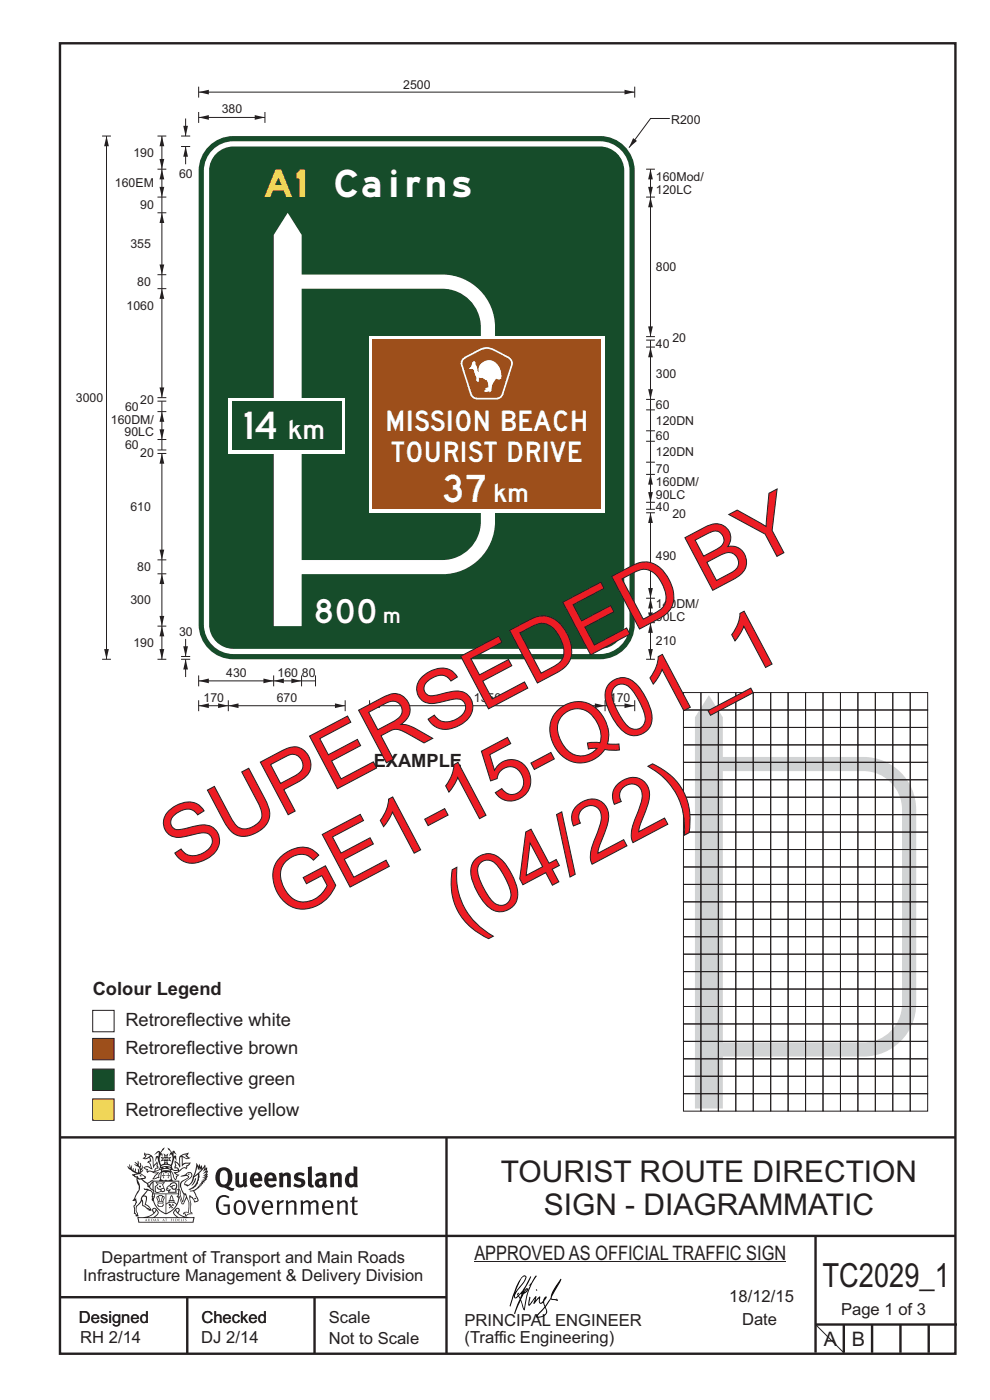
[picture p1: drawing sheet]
<svg xmlns="http://www.w3.org/2000/svg" width="210mm" height="297mm" viewBox="0 0 210 297" stroke-linecap="round" stroke-linejoin="round" font-family="sans-serif">
<path d="M12.7 241.3h190M94.7 241.4v45.8M12.7 275.2h82M12.7 262.2h190.1M39.7 275.2v12M66.7 275.2v12M173 262.1v24.9M173 281h30M179 281v6M185 281v6M191 281v6M197 281v6" fill="none" stroke="#231f20" stroke-width=".51"/>
<g fill="#231f20">
<path d="M47 248.4a2.55 2.55 0 0 0 0 2.7l.3 .2a.81 .81 0 0 0 1-1v-.5a1.04 1.04 0 0 0-1.1-1.5zM46.3 248.1a1.82 1.82 0 0 1 2.1-.2 1.82 1.82 0 0 1 .9 1.8 2.29 2.29 0 0 1-.8 2l.7 .3h.5l-.2 .6a2.87 2.87 0 0 1-2-.7 2.12 2.12 0 0 1-1.7-3.1z" fill-rule="evenodd"/>
<path d="M49.9 248.9l.8-.2v2a.46 .46 0 0 0 .3 .6 .46 .46 0 0 0 .6-.3v-2.1l.7-.2v2.4l.2 .5-.5 .3-.3-.3a1.02 1.02 0 0 1-1.2 .3 1.02 1.02 0 0 1-.6-1.1z" fill-rule="evenodd"/>
<path d="M54 249.5l-.1 .5h.9a.49 .49 0 0 0-.2-.6 .49 .49 0 0 0-.6 .1zM53.4 249.1a1.34 1.34 0 0 1 1.6-.2 1.34 1.34 0 0 1 .6 1.5v.2h-1.7a.77 .77 0 0 0 .5 .8 .77 .77 0 0 0 .9-.4l.3 .5a1.59 1.59 0 0 1-2 .2 1.59 1.59 0 0 1-.5-2.1z" fill-rule="evenodd"/>
<path d="M57 249.5l-.1 .5h1a.49 .49 0 0 0-.2-.6 .49 .49 0 0 0-.7 .1zM56.4 249.1a1.34 1.34 0 0 1 1.6-.2 1.34 1.34 0 0 1 .7 1.5v.2h-1.8a.77 .77 0 0 0 .5 .8 .77 .77 0 0 0 .9-.4l.4 .5a1.59 1.59 0 0 1-2.1 .2 1.59 1.59 0 0 1-.5-2.1z" fill-rule="evenodd"/>
<path d="M59.2 248.9l.7-.2 .1 .4a.95 .95 0 0 1 1-.3 .95 .95 0 0 1 .7 .8v2.3h-.8v-2.3a.46 .46 0 0 0-.8 .1v2.2h-.8z" fill-rule="evenodd"/>
<path d="M62.6 249.1a1.75 1.75 0 0 1 2-.1l-.2 .5-.6-.2a.43 .43 0 0 0-.6 .3l.4 .3a1.04 1.04 0 0 1 1.2 1.1 1.04 1.04 0 0 1-1.4 1l-1.2-.4 .3-.6 1 .4 .4-.4a.88 .88 0 0 0-1-.5l-.4-.2-.1-.4z" fill-rule="evenodd"/>
<path d="M65.3 247.6l.8-.2 .1 3.8 .3 .2 .1 .4a.88 .88 0 0 1-1 0 .88 .88 0 0 1-.3-1z" fill-rule="evenodd"/>
<path d="M67.8 250.6a.43 .43 0 0 0-.1 .7 .43 .43 0 0 0 .7-.1v-.7zM66.8 249.1a1.7 1.7 0 0 1 2.4 .1v1.9l.3 .4-.4 .5-.5-.4a1.03 1.03 0 0 1-1.7-.1 1.03 1.03 0 0 1 .8-1.5h.7v-.4a.8 .8 0 0 0-1.2 .1z" fill-rule="evenodd"/>
<path d="M70 248.9l.7-.2 .1 .4a.95 .95 0 0 1 1-.3 .95 .95 0 0 1 .7 .8v2.3h-.8v-2.3a.46 .46 0 0 0-.8 .1v2.2h-.8z" fill-rule="evenodd"/>
<path d="M74.3 249.5a1.48 1.48 0 0 0 0 1.7h.5l.2-.1v-1.5l-.3-.2zM75 247.4l.8 .1 .1 4.4h-.7l-.1-.2a1.26 1.26 0 0 1-1.4 0 1.26 1.26 0 0 1-.5-1.3 1.29 1.29 0 0 1 .4-1.4 1.29 1.29 0 0 1 1.4-.1z" fill-rule="evenodd"/>
<path d="M46.4 253.9a1.72 1.72 0 0 1 2.3 0l-.3 .3a1.24 1.24 0 0 0-1.4-.2 1.24 1.24 0 0 0-.6 1.4 1.49 1.49 0 0 0 1.2 1.9l.7-.1v-1.3h-.8l-.1-.4h1.3v1.9a1.93 1.93 0 0 1-2.2 0 1.93 1.93 0 0 1-.7-2.2l.2-.8z" fill-rule="evenodd"/>
<path d="M50.4 255.1a1.65 1.65 0 0 0 .2 2.2 .99 .99 0 0 0 1-1.4 .78 .78 0 0 0-.4-.8 .78 .78 0 0 0-.8 0zM50 254.9a1.33 1.33 0 0 1 1.6-.1 1.33 1.33 0 0 1 .5 1.4 1.31 1.31 0 0 1-1.3 1.6 1.31 1.31 0 0 1-1.2-1.6v-.6z" fill-rule="evenodd"/>
<path d="M52.5 254.7l.4-.1 .9 2.6 .8-2.5h.5l-1.1 3h-.5z" fill-rule="evenodd"/>
<path d="M56.3 255.2l-.2 .7h1.3a.7 .7 0 0 0-.3-.8 .7 .7 0 0 0-.8 .1zM55.9 255a1.22 1.22 0 0 1 1.5-.2 1.22 1.22 0 0 1 .5 1.5h-1.8a.93 .93 0 0 0 .5 1 .93 .93 0 0 0 1.1-.2l.2 .3a1.43 1.43 0 0 1-1.8 .1 1.43 1.43 0 0 1-.6-1.7z" fill-rule="evenodd"/>
<path d="M58.7 254.7l.4-.1 .1 .5 .4-.4 .6-.1-.2 .5a.66 .66 0 0 0-.8 .7v1.9h-.4z" fill-rule="evenodd"/>
<path d="M60.6 254.7l.4-.1 .1 .5a.94 .94 0 0 1 1-.5 .94 .94 0 0 1 .8 .8v2.3h-.5l-.1-2.5a.81 .81 0 0 0-1.2 .3v2.2h-.4z" fill-rule="evenodd"/>
<path d="M63.7 254.7l.5-.1 .1 .5 .4-.3a.78 .78 0 0 1 1.1 .3 .9 .9 0 0 1 1-.5 .9 .9 0 0 1 .8 .8v2.3h-.5l-.1-2.5a.67 .67 0 0 0-1.1 .3v2.2h-.5v-2.4l-.4-.3-.7 .4v2.3h-.5z" fill-rule="evenodd"/>
<path d="M69 255.2l-.1 .7h1.3a.7 .7 0 0 0-.3-.8 .7 .7 0 0 0-.9 .1zM68.7 255a1.22 1.22 0 0 1 1.5-.2 1.22 1.22 0 0 1 .5 1.5h-1.8a.93 .93 0 0 0 .4 1 .93 .93 0 0 0 1.2-.2l.1 .3a1.44 1.44 0 0 1-1.7 .1 1.44 1.44 0 0 1-.6-1.7z" fill-rule="evenodd"/>
<path d="M71.4 254.7l.5-.1 .1 .5a.94 .94 0 0 1 1-.5 .94 .94 0 0 1 .8 .8v2.3h-.5l-.1-2.5a.81 .81 0 0 0-1.2 .3v2.2h-.4z" fill-rule="evenodd"/>
<path d="M74.7 253.9l.5-.1v.9h.7l-.1 .3h-.6v2.2l.1 .2h.5l.1 .3a.75 .75 0 0 1-1.2-.6v-2.1h-.4v-.3h.4z" fill-rule="evenodd"/>
<path d="M30.8 244.9l1.1 .3-.9 .5h-.4l.6-.5zM31.8 245.4h.2a2.44 2.44 0 0 1 .4 1.9l.1 .5 .7-1-.1 .6 .3 .3a.57 .57 0 0 0-.6 .7l-1-.1-.5 .2 .2-.5-.8-.3 .7-.1 .9 .5 .1-.1-.6-1.3-.2-.2h.5zM30.7 244.4l-.1 .5 .2 .4-.6 .4a1.04 1.04 0 0 0 1.4-.1l.2 .6-.3 .1-.2 .4a.94 .94 0 0 1 .8 1.1l-.2-.1a1.16 1.16 0 0 0-1.5-.1l.3 .4 .4 .2 .1 .5 .2 .1 .1-.2a.94 .94 0 0 1 1.1 .2l.8 .1-1.2 1.2a1.13 1.13 0 0 0 1.2-.2l.4-.1-.1-.4 .5-.8a.83 .83 0 0 0-.6 1.1l-.3-.1-.7 .4 1.1-1.4-.5 .1-.5-.1 1.3-.5-.1-.1-.9 .4v-.3l.2-.2 .3 .1 .1-.3-.2-.4v-.6l-.1-.4-.7 1v-.7a1.42 1.42 0 0 0-1.6-1.8z" fill-rule="evenodd"/>
<path d="M38.5 245.2l.5-.2 .7-.1-.6 .3 .8 .5h-.3zM38.3 245.5l.2-.1 .1 2a1.69 1.69 0 0 1 1.6-.6l-.8 .5 .1 .5a1.1 1.1 0 0 0-1.5 .6l-.1-.5-.2-.2h-.5l.3-.4-.3-.7a1.42 1.42 0 0 1 .8 1.1l.2-.1zM37.1 246.2l.1 1-.2 .3 .1 .4h.5l.1 .2a.96 .96 0 0 1-1.1-.1l-.1 .1a1.06 1.06 0 0 0 1.3 .2v.1a.72 .72 0 0 1-1 .2l.3 .5 .6 .2-.4 .2-.1 .6-.2-.3-.4-1.1-.4-.4 .4 .9a1.54 1.54 0 0 0 .7 1.2l.2-.3a.58 .58 0 0 1 .4-.8l.2-.1h-.3l-.5-.3 .9-.5a.93 .93 0 0 1 1.2-.5v.2l.2-.2 .1-.5a.99 .99 0 0 0 .7-.8l-1.3 .1-.3 .2-.1-1.4 .9 .4 .9-.3h-.4l-.5-.4 .4-.7-.6 .2a1.46 1.46 0 0 0-1.4 2.1v.4l-.2-.4z" fill-rule="evenodd"/>
<path d="M35.6 248.9l.2 .1-.1 .3 .4 .1h-.4v.6l-.1-.6h-.3l.3-.1z" fill-rule="evenodd"/>
<path d="M34.6 248.9l.2 .1v.3l.3 .1h-.3l-.1 .6v-.6h-.4l.4-.1z" fill-rule="evenodd"/>
<path d="M34.3 248.8a.57 .57 0 0 1 .9 .2 .57 .57 0 0 1 .9-.2l.2 1.4h-.2a.57 .57 0 0 1-.9 0 .69 .69 0 0 1-1.1 0zM34.2 248.1l-.3 2.1-.2 .4h3l-.2-.4-.3-2.1h-.2v.2l-.8-.1-.8 .1v-.2z" fill-rule="evenodd"/>
<path d="M34.2 252.4a.3 .3 0 0 0 .6 0 .3 .3 0 0 0-.6 0zM33.3 250.9l.3 .3-.3 .4a.79 .79 0 0 0 0 1.3l.8-.2-.1-.3a.55 .55 0 0 1-.7-.6l.1-.1 .2 .3 .3 .2 .8-.2-.4-.7 .4-.4-.7 .2zM33 250.7l1.1 .2 .9-.2-.4 .6 .4 1.2a.56 .56 0 0 1-.8 .3l-.2 .1a.73 .73 0 0 1-.9 .1 .73 .73 0 0 1-.3-1v-.4l.6-.4z" fill-rule="evenodd"/>
<path d="M35.6 251.8l.7-.4a.58 .58 0 0 1 1-.1 .58 .58 0 0 1-.4 .9l-.3-.3a.43 .43 0 0 1 .6-.4 .57 .57 0 0 0-.8 .2l-.2-.1-.3 .1 .4 .2a.55 .55 0 0 0 .9 .4v.5h-1.3l.3-.4-.1-.1-.6 .1 .2-.3-.2-.1zM35.4 251.8l-.1 .2a.39 .39 0 0 0 .2 .6h.3l-.2 .4h1.9l-.1-.8a.86 .86 0 0 0-.1-1.3 .86 .86 0 0 0-1.3 .4z" fill-rule="evenodd"/>
<path d="M36 254.8h.8v.2h-.8zM36.4 253.8l.2 .8h-.4zM36.4 253.5l-.3 .5-.1 .6h-.2v.4l-.7 .4 .2 .1a1.48 1.48 0 0 1 2.1 .2l.2-.1-.6-.5v-.5h-.2l-.1-.6z" fill-rule="evenodd"/>
<path d="M35.8 255.4l.4 .1 .1 .3 .3-.2-.2-.2a.38 .38 0 0 1 .5 .5l-.2-.2-.3 .2 .3 .2-.3 .3-.1-.4-.4 .4-.1-.2 .4-.3-.1-.1-.2 .1z" fill-rule="evenodd"/>
<path d="M34.5 254h.2v.2l-.2 .6h-.2zM33.6 255.3h.9v.2a.55 .55 0 0 1-.8 .4v-.2l-.2-.1zM33.4 254h.2l.2 .8h-.2zM33.6 255l.8-.1 .1 .2h-.8zM33.8 253.7h.5l-.2 1.1h-.1zM33.3 253.8l-.1 .3 .3 1.1a.48 .48 0 0 0-.1 .6 .48 .48 0 0 0 .5 .2h.5a.49 .49 0 0 0 .2-.8l.3-1.1-.1-.3a1.42 1.42 0 0 0-1.5 0z" fill-rule="evenodd"/>
<path d="M33.7 251.5l.4 .1 .1 .3h-.3z" fill-rule="evenodd"/>
<path d="M41.3 250.1l.3-.2-.2 .8-.6 .8h-.2l.5-.7z" fill-rule="evenodd"/>
<path d="M39.7 249l.3-.2 .5 .2a.88 .88 0 0 1-.6 1.1 1.22 1.22 0 0 0-.8 1.3l.5 .2a.72 .72 0 0 0 .9-.4l.5-.8 .2-.6 .8-.6v.2a2.85 2.85 0 0 1-2 2.9l.1 .1a2.13 2.13 0 0 0 1.9-1.5v-.3a2.01 2.01 0 0 0 .3-1.7l1.1-1.3-.4 1 .7-.5-.7 1 .8-.4-.8 .8 .7-.2-.9 .6 .8-.1-.8 .4h.7l-.8 .3 .3 .2h-.4l.2 .3h-.4l.2 .3h-.4l.1 .2h-.1a2.16 2.16 0 0 1-2 1.1l.1 .2 .4-.1a.76 .76 0 0 1 .7 .8l.5 1.2-.6 .2a1.45 1.45 0 0 0-1.1-1.3l.2 1.8-.1 1.8 .4 .3a1.07 1.07 0 0 0-1.2 .4v-.3l-.5-.2a.87 .87 0 0 1 1.1-.1v-.7a4.4 4.4 0 0 0-.6-3.1l-.1-.3h-.2a2.16 2.16 0 0 1-.7-2.2l.3-.4 1.2-.7a.55 .55 0 0 0-.4-.8zM37.8 252.4a.76 .76 0 0 1 .3 1.1l.6 1.6 .4-1.7 .2 .1a.61 .61 0 0 1-.1 .9l-.3 .8-.2 .1-.7-1.6-.3 .1a1.18 1.18 0 0 0 .1-1.4zM41.8 247.5l.2 .7 .3-.5v.6l.4-.5a1.9 1.9 0 0 1-1.2 1.4l-.3 .3zM38.2 249.6l1.4-.2 .2 .2v.3l-.5 .2a1.26 1.26 0 0 0-.9 1.9l.2 .7a1.84 1.84 0 0 1 .1 2.1l-.4-1.4a.96 .96 0 0 0-.4-1.2l-.4 .2a.78 .78 0 0 1 0 1.3l.1 .3h.4l.4 1.1a.38 .38 0 0 0 .2 .4 .38 .38 0 0 0 .4-.1l.6-1.2a2.94 2.94 0 0 1 .4 2.5l-.1 .4h-.8l-.3 .4v.2l.4-.1 .1 .4 .2 .1a1.02 1.02 0 0 1 1.3-.5v-.4l-.3-.1 .1-1.8-.3-1.3h.1a1.14 1.14 0 0 1 .8 1 .63 .63 0 0 0 .8-.2 .63 .63 0 0 0-.2-.9l-.6-1.2 .9-.6 .2-.4h.3l-.1-.2h.4l-.1-.3h.3l-.1-.3 .5-.1-.2-.2 .6-.4v-.2h-.2l.4-.5h-.3l.3-.5-.4 .1 .4-.5v-.3l-.3 .2 .2-.7-.1-.2-.4 .3v-.8l-.6 .8-.2-.8-.2 .5-.3-.7-.1 .6-.5-.8-.1 1.4-.6 1.8a1.81 1.81 0 0 1-1 1.5l-.6-.2a1.75 1.75 0 0 1 1.1-1.2 .75 .75 0 0 0 .1-1.3 .75 .75 0 0 0-1.2 .4z" fill-rule="evenodd"/>
<path d="M41.2 254.1h.3l.2 .2-.4 .1z" fill-rule="evenodd"/>
<path d="M29.4 258.4h11.6l-.1 .8h-11.4zM31.3 258.2l.5-.1a2.48 2.48 0 0 0 1.4-1.3l.3 .5-.5 .6-.5 .3zM32.5 256.6l.3-.2 .2 .1-.3 .7zM37.2 256.8a2.65 2.65 0 0 0 1.8 1.4h-1.1l-.5-.3-.5-.6zM37.4 256.5l.2-.1 .3 .2-.3 .6zM29.2 258.2l.1 1.2h11.8l.2-1.1-.2-.1a4.1 4.1 0 0 1-3.3-.9l.3-.4-.1-.6a1.06 1.06 0 0 0-1.3 1l.2 .4 .6 .5h-4.7l.3-.1a.84 .84 0 0 0 .6-.8 .84 .84 0 0 0-.5-.8l-.3-.2h-.5l-.1 .6 .3 .4a4.2 4.2 0 0 1-3.4 .9z" fill-rule="evenodd"/>
<path d="M31 258.7l.1 .2h-.2zM31 258.5l-.3 .6 .4-.2 .2 .2z" fill-rule="evenodd"/>
<path d="M31.3 258.6h.3v.4a.25 .25 0 0 0 .2-.1 .25 .25 0 0 0-.1-.3h.1a.29 .29 0 0 1 0 .4 .29 .29 0 0 1-.4 0 .29 .29 0 0 1 0-.4z" fill-rule="evenodd"/>
<path d="M32.2 258.6a.22 .22 0 0 1 .3 .2 .22 .22 0 0 1-.3 .2zM32 258.6l.1 .4a.33 .33 0 0 0 .4 0 .33 .33 0 0 0 0-.4 .33 .33 0 0 0-.5 0z" fill-rule="evenodd"/>
<path d="M32.9 258.7l.1 .2h-.2zM32.9 258.5l-.2 .6 .3-.2 .2 .2z" fill-rule="evenodd"/>
<path d="M33.3 258.6h.2l.1 .1 .2-.1-.2 .2 .2 .3-.3-.3-.1 .3h-.1l.2-.3z" fill-rule="evenodd"/>
<path d="M34.7 258.7l.1 .2h-.2zM34.7 258.5l-.3 .6 .4-.2 .2 .2z" fill-rule="evenodd"/>
<path d="M35 258.5h.5l-.2 .1v.5h-.2l.1-.5z" fill-rule="evenodd"/>
<path d="M36.2 258.6l.3-.1-.1 .1v.2h.1h-.1v.3h-.2z" fill-rule="evenodd"/>
<path d="M36.7 258.6h.2v.5h-.2z" fill-rule="evenodd"/>
<path d="M37.3 258.6a.22 .22 0 0 1 .3 .2 .22 .22 0 0 1-.3 .2zM37.1 258.6v.4a.33 .33 0 0 0 .5 0 .33 .33 0 0 0 0-.4 .33 .33 0 0 0-.5 0z" fill-rule="evenodd"/>
<path d="M37.8 258.6l.4-.1-.2 .1v.2h.1h-.1v.2l.2 .1h-.4z" fill-rule="evenodd"/>
<path d="M38.4 258.6h.2l-.1 .4 .2 .1h-.3z" fill-rule="evenodd"/>
<path d="M38.9 258.6h.2v.5h-.2z" fill-rule="evenodd"/>
<path d="M39.3 258.6h.2h-.1l.2 .3-.2 .2-.1-.1v-.1l.2 .1z" fill-rule="evenodd"/>
<path d="M34.2 247.4a1.51 1.51 0 0 1 2 .2 2.67 2.67 0 0 0-2.1 0zM35.7 247.6l.4 .1 .1 .3-.4-.1zM34.6 247.6h.5l.1 .2h-.4zM34 247.8l.3 .2h-.3zM34.9 246.9l.3-.2 .3 .2zM34.9 245.6l.2 .1v.3h-.2zM35 245.1l.2 .2 .2-.2-.1 .3h-.2zM35.1 246.3h.2l.1 .4-.2-.2-.2 .2zM35.3 245.7l.2-.1v.4h-.2zM34.4 245.7h.3l.1 .3-.4 .1 .2-.2zM35.7 245.7h.3l-.2 .2 .2 .2-.4-.1zM32.7 244.9l1-.5-.1 1-.2-.2-.3 .2-.3 1.1 .5-1 .3 .9a1.84 1.84 0 0 1 .2 1.7l.4 .1a2.48 2.48 0 0 1 2.2 0l.2-.2-.2-.7 .7-1.8 .4 .7-.2-1-.2-.1-.2 .3v-.9l.6 .4-.6-.8-.3 .1-.1 .4-.5-.9-.5-.3 .2 .5 .6 .5-.5 .8 .4-.4a2.06 2.06 0 0 1 0 2.3l-.5-.2-.2-.6 .1-.1 .8 .2-.4-.5 .4-.5-.7 .2-.2-.2 .2-.7-.5 .4-.5-.4 .2 .7-.2 .2-.7-.2 .4 .5-.4 .5 .8-.2 .1 .1-.2 .6-.5 .2a2.02 2.02 0 0 1 0-2.2l.3 .5-.1-.7-.3-.1 .8-1.2-.4 .3-.5 .8-.2-.3a.8 .8 0 0 0-.8 .5z" fill-rule="evenodd"/>
<path d="M29.2 250.1l.3 .1a.61 .61 0 0 1 .8 .4l.3 .2a.8 .8 0 0 1 .6 1l.4 .1 .5 .5a1 1 0 0 1 .5 1.1l-.1 .7v-.5h-.1a.96 .96 0 0 0-.8-1.3l-.2-.2h-.7l-.1-.1-.1 .1 .1 .3h.6l-1.2 1.3-.2 1-.4 .6a1.33 1.33 0 0 0-.5 1.8l.2 .5a1.26 1.26 0 0 1-.5-1.5l-.1-.3a1.56 1.56 0 0 0 .4-1.7l-.3 .2 .2-.5a3.2 3.2 0 0 0 .7-3zM30.4 253.9h.4a2.06 2.06 0 0 1-.1 1.6l.7 .5 .4 .4-.6-.1-.8-.6-.1-.9a.51 .51 0 0 1 .1-.9zM28.6 249.3a1.52 1.52 0 0 1 2.1 .5l-1.1 .2-.2-.1-.1-.4h-.5zM27.5 247v.8l-.3-.4h-.1a3.1 3.1 0 0 0 1.9 1.6l-1 .1 .5 .6 .5 .1 .1 1.1a1.84 1.84 0 0 1-.3 2.5l-.4 .9-.3 .4 .2 .1 .4-.1 .1 .4-.2 .5-.3 .2 .1 1.7h.2l.3 .5 .1 .1 .4-.1-.1-.5a1.3 1.3 0 0 1-.1-1.7l.9-1 .1 1.1 .6 .2 .5 .5 .1-.1 .2 .3h.5a1.85 1.85 0 0 0-1.2-1.4l.1-.3a1.39 1.39 0 0 0 0-1.4l-.5-.1 .5-.5a.66 .66 0 0 1 .9-.4 .66 .66 0 0 1 .3 .9l-.1 .4 .2-.1v.2l-.1 .3 .2 .5 .1-.3a2.24 2.24 0 0 0 .1-2.2 .73 .73 0 0 1-.7-.7 .73 .73 0 0 1 .6-.7v-.2a.94 .94 0 0 0-.9 .8 .48 .48 0 0 1-.1-.6 .48 .48 0 0 1 .5-.2l.5-.3a.51 .51 0 0 0-.8 .2l-.5 .2-1-.8h.6l.2-.5-1.2-.7 .5-.5v-.3l-.5 .4 .1-.2a.69 .69 0 0 0 .2-1v.4l-.2 .3v-1.1l-.3-.2 .1 .6-.1 .2-.4-1.3v.7l-.6-.4 .5 .7-.6-.2 .3 .3a1 1 0 0 1 .7 1.4l-.2-.8v.9l-.5-.2v-.8l-.2 .7-.2-.1-.1-.6-.2 .4-.2-.2 .1-.7-.2 .5z" fill-rule="evenodd"/>
<path d="M29.6 249.4l.2-.1 .3 .2z" fill-rule="evenodd"/>
<path d="M32.4 250.5h5.6v2l-.2-.1v-1.7h-5.2v2.5h5.2v-.8l.1 .2-.1 1.1v-.3h-2.5v4a4.1 4.1 0 0 0 2.6-3.6l.1-.1a4 4 0 0 1-2.8 3.9 4.2 4.2 0 0 1-2.8-4.7l.1 1.2 .1-.1a3.8 3.8 0 0 0 2.5 3.4v-4h-2.5l-.2-.9z" fill-rule="evenodd"/>
<circle cx="40" cy="249.1" r=".17"/>
</g>
<path d="M100.6 267.7h66.2" fill="none" stroke="#231f20" stroke-width=".21"/>
<g fill="#000001">
<path d="M111.6 273.7l.2-.2-.5 .7zM110.4 274.5l.3 .1-.3 .7-.3-.4zM110.9 270.9l.5-.1a9.3 9.3 0 0 1-2 3.2l-.1 .2 1-2.5zM110.6 271a14.7 14.7 0 0 0-2.2 4.9l-.3 1.2 .1 .1 .8-2.4a.42 .42 0 0 0 .2 .7 .42 .42 0 0 0 .6-.3l.2-.2 .2 .6-1.1 3.1h.2l1.1-2.8 .6 1.9 .2 .2 .2-.5a13.5 13.5 0 0 1 2-6.2l.5-.5-.2-.2-1.6 2.1 .4-.1a14.9 14.9 0 0 0-1.3 5.1l-.4-1.2a1.39 1.39 0 0 1 .2-1.8l.1-.2a.92 .92 0 0 0 .8-1.2 .75 .75 0 0 0-.7 .7l-.2 .2 1.6-3.4h-.1l-.4 .7a10.5 10.5 0 0 1-2.2 3.2l.2-.4a.32 .32 0 0 0-.4 .2 .32 .32 0 0 0 .1 .4l-.5 .4a3.2 3.2 0 0 1 1.1-2.3l.5-.6a2.49 2.49 0 0 0 .7-1.6l-.3-.2z" fill-rule="evenodd"/>
<path d="M115.6 277.5a1.15 1.15 0 0 1 .1 1.3 1.15 1.15 0 0 1-1.2 .5h-.5zM112.3 275.1l-.3 1.7 .3 .2 1.2-1.5-.3 1.1 1.1-1.2a.94 .94 0 0 0 .4 1.2l.5-.3 .3 .9-1.2 1.3a.98 .98 0 0 0-.5 1 1.9 1.9 0 0 0 2.3-1.3l-.1-.3a1.02 1.02 0 0 1 .3-1.4l.5-.9 1.5 .3-.2-.5v.3l-1.1-.2v-.2l2-3.6 .1-.3-.1-.1-1.8 2.7a6.6 6.6 0 0 1-1.5 3l-.2-.2a1.01 1.01 0 0 1 .4-1.4l.1-.2-.3-.2-.3 .5-.2 .5-.5 .4-.2-.4 .1-.9-.2-.1-.8 .9 .2-.9h-.1l-1.4 1.7 .2-1.4v-.1z" fill-rule="evenodd"/>
<path d="M113.7 273.5l.3 .3h-.3z" fill-rule="evenodd"/>
</g>
<path d="M19.7 214.3h4.5v4.6h-4.5z" fill-rule="evenodd" fill="#fff" stroke="#231f20" stroke-width=".21"/>
<path d="M19.7 220.3h4.5v4.5h-4.5z" fill-rule="evenodd" fill="#9d4f1b" stroke="#231f20" stroke-width=".21"/>
<path d="M19.7 226.8h4.5v4.5h-4.5z" fill-rule="evenodd" fill="#164c2a" stroke="#231f20" stroke-width=".21"/>
<path d="M19.7 233.1h4.5v4.6h-4.5z" fill-rule="evenodd" fill="#fcd61b" stroke="#231f20" stroke-width=".21"/>
<g fill="#d1d3d4">
<path d="M153.2 160.6h29.7a11.2 11.2 0 0 1 11.4 11.2v41.2a11.2 11.2 0 0 1-11.4 11.1l-30.2 .1v-3.1h30.2a8.2 8.2 0 0 0 8.4-8.1v-41.2a8.2 8.2 0 0 0-8.4-8.2h-29.7z" fill-rule="evenodd"/>
<path d="M150.4 147.5l2.9 4.7v83h-5.9v-83z" fill-rule="evenodd"/>
</g>
<g fill="none" stroke="#231f20" stroke-width=".21">
<path d="M142.1 25.1h-4.1l-4.6 6.2M145 146.9h3.7v3.7h-3.7zM145 150.6h3.7v3.7h-3.7zM145 154.3h3.7v3.7h-3.7zM145 158h3.7v3.7h-3.7zM148.7 146.9h3.7v3.7h-3.7zM148.7 150.6h3.7v3.7h-3.7zM148.7 154.3h3.7v3.7h-3.7zM148.7 158h3.7v3.7h-3.7zM152.4 146.9h3.7v3.7h-3.7zM152.4 150.6h3.7v3.7h-3.7zM152.4 154.3h3.7v3.7h-3.7z"/>
<path d="M152.4 158h3.7v3.7h-3.7zM156.1 146.9h3.7v3.7h-3.7zM156.1 150.6h3.7v3.7h-3.7zM156.1 154.3h3.7v3.7h-3.7zM156.1 158h3.7v3.7h-3.7zM159.8 146.9h3.7v3.7h-3.7zM159.8 150.6h3.7v3.7h-3.7zM159.8 154.3h3.7v3.7h-3.7zM159.8 158h3.7v3.7h-3.7zM163.5 146.9h3.7v3.7h-3.7zM163.5 150.6h3.7v3.7h-3.7zM163.5 154.3h3.7v3.7h-3.7z"/>
<path d="M163.5 158h3.7v3.7h-3.7zM167.2 146.9h3.7v3.7h-3.7zM167.2 150.6h3.7v3.7h-3.7zM167.2 154.3h3.7v3.7h-3.7zM167.2 158h3.7v3.7h-3.7zM170.9 146.9h3.7v3.7h-3.7zM170.9 150.6h3.7v3.7h-3.7zM170.9 154.3h3.7v3.7h-3.7zM170.9 158h3.7v3.7h-3.7zM174.6 146.9h3.7v3.7h-3.7zM174.6 150.6h3.7v3.7h-3.7zM174.6 154.3h3.7v3.7h-3.7z"/>
<path d="M174.6 158h3.7v3.7h-3.7zM178.3 146.9h3.7v3.7h-3.7zM178.3 150.6h3.7v3.7h-3.7zM178.3 154.3h3.7v3.7h-3.7zM178.3 158h3.7v3.7h-3.7zM182 146.9h3.7v3.7h-3.7zM182 150.6h3.7v3.7h-3.7zM182 154.3h3.7v3.7h-3.7zM182 158h3.7v3.7h-3.7zM185.7 146.9h3.7v3.7h-3.7zM185.7 150.6h3.7v3.7h-3.7zM185.7 154.3h3.7v3.7h-3.7z"/>
<path d="M185.7 158h3.7v3.7h-3.7zM189.4 146.9h3.7v3.7h-3.7zM189.4 150.6h3.7v3.7h-3.7zM189.4 154.3h3.7v3.7h-3.7zM189.4 158h3.7v3.7h-3.7zM193.1 146.9h3.7v3.7h-3.7zM193.1 150.6h3.7v3.7h-3.7zM193.1 154.3h3.7v3.7h-3.7zM193.1 158h3.7v3.7h-3.7zM145 176.5h3.7v3.7h-3.7zM145 172.8h3.7v3.7h-3.7zM145 169.1h3.7v3.7h-3.7z"/>
<path d="M145 165.4h3.7v3.7h-3.7zM145 161.7h3.7v3.7h-3.7zM148.7 176.5h3.7v3.7h-3.7zM148.7 172.8h3.7v3.7h-3.7zM148.7 169.1h3.7v3.7h-3.7zM148.7 165.4h3.7v3.7h-3.7zM148.7 161.7h3.7v3.7h-3.7zM152.4 176.5h3.7v3.7h-3.7zM152.4 172.8h3.7v3.7h-3.7zM152.4 169.1h3.7v3.7h-3.7zM152.4 165.4h3.7v3.7h-3.7zM152.4 161.7h3.7v3.7h-3.7z"/>
<path d="M156.1 176.5h3.7v3.7h-3.7zM156.1 172.8h3.7v3.7h-3.7zM156.1 169.1h3.7v3.7h-3.7zM156.1 165.4h3.7v3.7h-3.7zM156.1 161.7h3.7v3.7h-3.7zM159.8 176.5h3.7v3.7h-3.7zM159.8 172.8h3.7v3.7h-3.7zM159.8 169.1h3.7v3.7h-3.7zM159.8 165.4h3.7v3.7h-3.7zM159.8 161.7h3.7v3.7h-3.7zM163.5 176.5h3.7v3.7h-3.7zM163.5 172.8h3.7v3.7h-3.7z"/>
<path d="M163.5 169.1h3.7v3.7h-3.7zM163.5 165.4h3.7v3.7h-3.7zM163.5 161.7h3.7v3.7h-3.7zM167.2 176.5h3.7v3.7h-3.7zM167.2 172.8h3.7v3.7h-3.7zM167.2 169.1h3.7v3.7h-3.7zM167.2 165.4h3.7v3.7h-3.7zM167.2 161.7h3.7v3.7h-3.7zM170.9 176.5h3.7v3.7h-3.7zM170.9 172.8h3.7v3.7h-3.7zM170.9 169.1h3.7v3.7h-3.7zM170.9 165.4h3.7v3.7h-3.7z"/>
<path d="M170.9 161.7h3.7v3.7h-3.7zM174.6 176.5h3.7v3.7h-3.7zM174.6 172.8h3.7v3.7h-3.7zM174.6 169.1h3.7v3.7h-3.7zM174.6 165.4h3.7v3.7h-3.7zM174.6 161.7h3.7v3.7h-3.7zM178.3 176.5h3.7v3.7h-3.7zM178.3 172.8h3.7v3.7h-3.7zM178.3 169.1h3.7v3.7h-3.7zM178.3 165.4h3.7v3.7h-3.7zM178.3 161.7h3.7v3.7h-3.7zM182 176.5h3.7v3.7h-3.7z"/>
<path d="M182 172.8h3.7v3.7h-3.7zM182 169.1h3.7v3.7h-3.7zM182 165.4h3.7v3.7h-3.7zM182 161.7h3.7v3.7h-3.7zM185.7 176.5h3.7v3.7h-3.7zM185.7 172.8h3.7v3.7h-3.7zM185.7 169.1h3.7v3.7h-3.7zM185.7 165.4h3.7v3.7h-3.7zM185.7 161.7h3.7v3.7h-3.7zM189.4 176.5h3.7v3.7h-3.7zM189.4 172.8h3.7v3.7h-3.7zM189.4 169.1h3.7v3.7h-3.7z"/>
<path d="M189.4 165.4h3.7v3.7h-3.7zM189.4 161.7h3.7v3.7h-3.7zM193.1 176.5h3.7v3.7h-3.7zM193.1 172.8h3.7v3.7h-3.7zM193.1 169.1h3.7v3.7h-3.7zM193.1 165.4h3.7v3.7h-3.7zM193.1 161.7h3.7v3.7h-3.7zM145 198.7h3.7v3.7h-3.7zM145 195h3.7v3.7h-3.7zM145 191.3h3.7v3.7h-3.7zM145 187.6h3.7v3.7h-3.7zM145 183.9h3.7v3.7h-3.7z"/>
<path d="M145 180.2h3.7v3.7h-3.7zM148.7 198.7h3.7v3.7h-3.7zM148.7 195h3.7v3.7h-3.7zM148.7 191.3h3.7v3.7h-3.7zM148.7 187.6h3.7v3.7h-3.7zM148.7 183.9h3.7v3.7h-3.7zM148.7 180.2h3.7v3.7h-3.7zM152.4 198.7h3.7v3.7h-3.7zM152.4 195h3.7v3.7h-3.7zM152.4 191.3h3.7v3.7h-3.7zM152.4 187.6h3.7v3.7h-3.7zM152.4 183.9h3.7v3.7h-3.7z"/>
<path d="M152.4 180.2h3.7v3.7h-3.7zM156.1 198.7h3.7v3.7h-3.7zM156.1 195h3.7v3.7h-3.7zM156.1 191.3h3.7v3.7h-3.7zM156.1 187.6h3.7v3.7h-3.7zM156.1 183.9h3.7v3.7h-3.7zM156.1 180.2h3.7v3.7h-3.7zM159.8 198.7h3.7v3.7h-3.7zM159.8 195h3.7v3.7h-3.7zM159.8 191.3h3.7v3.7h-3.7zM159.8 187.6h3.7v3.7h-3.7zM159.8 183.9h3.7v3.7h-3.7z"/>
<path d="M159.8 180.2h3.7v3.7h-3.7zM163.5 198.7h3.7v3.7h-3.7zM163.5 195h3.7v3.7h-3.7zM163.5 191.3h3.7v3.7h-3.7zM163.5 187.6h3.7v3.7h-3.7zM163.5 183.9h3.7v3.7h-3.7zM163.5 180.2h3.7v3.7h-3.7zM167.2 198.7h3.7v3.7h-3.7zM167.2 195h3.7v3.7h-3.7zM167.2 191.3h3.7v3.7h-3.7zM167.2 187.6h3.7v3.7h-3.7zM167.2 183.9h3.7v3.7h-3.7z"/>
<path d="M167.2 180.2h3.7v3.7h-3.7zM170.9 198.7h3.7v3.7h-3.7zM170.9 195h3.7v3.7h-3.7zM170.9 191.3h3.7v3.7h-3.7zM170.9 187.6h3.7v3.7h-3.7zM170.9 183.9h3.7v3.7h-3.7zM170.9 180.2h3.7v3.7h-3.7zM174.6 198.7h3.7v3.7h-3.7zM174.6 195h3.7v3.7h-3.7zM174.6 191.3h3.7v3.7h-3.7zM174.6 187.6h3.7v3.7h-3.7zM174.6 183.9h3.7v3.7h-3.7z"/>
<path d="M174.6 180.2h3.7v3.7h-3.7zM178.3 198.7h3.7v3.7h-3.7zM178.3 195h3.7v3.7h-3.7zM178.3 191.3h3.7v3.7h-3.7zM178.3 187.6h3.7v3.7h-3.7zM178.3 183.9h3.7v3.7h-3.7zM178.3 180.2h3.7v3.7h-3.7zM182 198.7h3.7v3.7h-3.7zM182 195h3.7v3.7h-3.7zM182 191.3h3.7v3.7h-3.7zM182 187.6h3.7v3.7h-3.7zM182 183.9h3.7v3.7h-3.7z"/>
<path d="M182 180.2h3.7v3.7h-3.7zM185.7 198.7h3.7v3.7h-3.7zM185.7 195h3.7v3.7h-3.7zM185.7 191.3h3.7v3.7h-3.7zM185.7 187.6h3.7v3.7h-3.7zM185.7 183.9h3.7v3.7h-3.7zM185.7 180.2h3.7v3.7h-3.7zM189.4 198.7h3.7v3.7h-3.7zM189.4 195h3.7v3.7h-3.7zM189.4 191.3h3.7v3.7h-3.7zM189.4 187.6h3.7v3.7h-3.7zM189.4 183.9h3.7v3.7h-3.7z"/>
<path d="M189.4 180.2h3.7v3.7h-3.7zM193.1 198.7h3.7v3.7h-3.7zM193.1 195h3.7v3.7h-3.7zM193.1 191.3h3.7v3.7h-3.7zM193.1 187.6h3.7v3.7h-3.7zM193.1 183.9h3.7v3.7h-3.7zM193.1 180.2h3.7v3.7h-3.7zM145 202.4h3.7v3.7h-3.7zM145 206.1h3.7v3.7h-3.7zM145 209.8h3.7v3.7h-3.7zM145 213.5h3.7v3.7h-3.7zM145 217.2h3.7v3.7h-3.7z"/>
<path d="M148.7 202.4h3.7v3.7h-3.7zM148.7 206.1h3.7v3.7h-3.7zM148.7 209.8h3.7v3.7h-3.7zM148.7 213.5h3.7v3.7h-3.7zM148.7 217.2h3.7v3.7h-3.7zM152.4 202.4h3.7v3.7h-3.7zM152.4 206.1h3.7v3.7h-3.7zM152.4 209.8h3.7v3.7h-3.7zM152.4 213.5h3.7v3.7h-3.7zM152.4 217.2h3.7v3.7h-3.7zM156.1 202.4h3.7v3.7h-3.7zM156.1 206.1h3.7v3.7h-3.7z"/>
<path d="M156.1 209.8h3.7v3.7h-3.7zM156.1 213.5h3.7v3.7h-3.7zM156.1 217.2h3.7v3.7h-3.7zM159.8 202.4h3.7v3.7h-3.7zM159.8 206.1h3.7v3.7h-3.7zM159.8 209.8h3.7v3.7h-3.7zM159.8 213.5h3.7v3.7h-3.7zM159.8 217.2h3.7v3.7h-3.7zM163.5 202.4h3.7v3.7h-3.7zM163.5 206.1h3.7v3.7h-3.7zM163.5 209.8h3.7v3.7h-3.7zM163.5 213.5h3.7v3.7h-3.7z"/>
<path d="M163.5 217.2h3.7v3.7h-3.7zM167.2 202.4h3.7v3.7h-3.7zM167.2 206.1h3.7v3.7h-3.7zM167.2 209.8h3.7v3.7h-3.7zM167.2 213.5h3.7v3.7h-3.7zM167.2 217.2h3.7v3.7h-3.7zM170.9 202.4h3.7v3.7h-3.7zM170.9 206.1h3.7v3.7h-3.7zM170.9 209.8h3.7v3.7h-3.7zM170.9 213.5h3.7v3.7h-3.7zM170.9 217.2h3.7v3.7h-3.7zM174.6 202.4h3.7v3.7h-3.7z"/>
<path d="M174.6 206.1h3.7v3.7h-3.7zM174.6 209.8h3.7v3.7h-3.7zM174.6 213.5h3.7v3.7h-3.7zM174.6 217.2h3.7v3.7h-3.7zM178.3 202.4h3.7v3.7h-3.7zM178.3 206.1h3.7v3.7h-3.7zM178.3 209.8h3.7v3.7h-3.7zM178.3 213.5h3.7v3.7h-3.7zM178.3 217.2h3.7v3.7h-3.7zM182 202.4h3.7v3.7h-3.7zM182 206.1h3.7v3.7h-3.7zM182 209.8h3.7v3.7h-3.7z"/>
<path d="M182 213.5h3.7v3.7h-3.7zM182 217.2h3.7v3.7h-3.7zM185.7 202.4h3.7v3.7h-3.7zM185.7 206.1h3.7v3.7h-3.7zM185.7 209.8h3.7v3.7h-3.7zM185.7 213.5h3.7v3.7h-3.7zM185.7 217.2h3.7v3.7h-3.7zM189.4 202.4h3.7v3.7h-3.7zM189.4 206.1h3.7v3.7h-3.7zM189.4 209.8h3.7v3.7h-3.7zM189.4 213.5h3.7v3.7h-3.7zM189.4 217.2h3.7v3.7h-3.7z"/>
<path d="M193.1 202.4h3.7v3.7h-3.7zM193.1 206.1h3.7v3.7h-3.7zM193.1 209.8h3.7v3.7h-3.7zM193.1 213.5h3.7v3.7h-3.7zM193.1 217.2h3.7v3.7h-3.7zM145 220.9h3.7v3.7h-3.7zM145 224.6h3.7v3.7h-3.7zM145 228.3h3.7v3.7h-3.7zM145 232h3.7v3.7h-3.7zM148.7 220.9h3.7v3.7h-3.7zM148.7 224.6h3.7v3.7h-3.7zM148.7 228.3h3.7v3.7h-3.7z"/>
<path d="M148.7 232h3.7v3.7h-3.7zM152.4 220.9h3.7v3.7h-3.7zM152.4 224.6h3.7v3.7h-3.7zM152.4 228.3h3.7v3.7h-3.7zM152.4 232h3.7v3.7h-3.7zM156.1 220.9h3.7v3.7h-3.7zM156.1 224.6h3.7v3.7h-3.7zM156.1 228.3h3.7v3.7h-3.7zM156.1 232h3.7v3.7h-3.7zM159.8 220.9h3.7v3.7h-3.7zM159.8 224.6h3.7v3.7h-3.7zM159.8 228.3h3.7v3.7h-3.7z"/>
<path d="M159.8 232h3.7v3.7h-3.7zM163.5 220.9h3.7v3.7h-3.7zM163.5 224.6h3.7v3.7h-3.7zM163.5 228.3h3.7v3.7h-3.7zM163.5 232h3.7v3.7h-3.7zM167.2 220.9h3.7v3.7h-3.7zM167.2 224.6h3.7v3.7h-3.7zM167.2 228.3h3.7v3.7h-3.7zM167.2 232h3.7v3.7h-3.7zM170.9 220.9h3.7v3.7h-3.7zM170.9 224.6h3.7v3.7h-3.7zM170.9 228.3h3.7v3.7h-3.7z"/>
<path d="M170.9 232h3.7v3.7h-3.7zM174.6 220.9h3.7v3.7h-3.7zM174.6 224.6h3.7v3.7h-3.7zM174.6 228.3h3.7v3.7h-3.7zM174.6 232h3.7v3.7h-3.7zM178.3 220.9h3.7v3.7h-3.7zM178.3 224.6h3.7v3.7h-3.7zM178.3 228.3h3.7v3.7h-3.7zM178.3 232h3.7v3.7h-3.7zM182 220.9h3.7v3.7h-3.7zM182 224.6h3.7v3.7h-3.7zM182 228.3h3.7v3.7h-3.7z"/>
<path d="M182 232h3.7v3.7h-3.7zM185.7 220.9h3.7v3.7h-3.7zM185.7 224.6h3.7v3.7h-3.7zM185.7 228.3h3.7v3.7h-3.7zM185.7 232h3.7v3.7h-3.7zM189.4 220.9h3.7v3.7h-3.7zM189.4 224.6h3.7v3.7h-3.7zM189.4 228.3h3.7v3.7h-3.7zM189.4 232h3.7v3.7h-3.7zM193.1 220.9h3.7v3.7h-3.7zM193.1 224.6h3.7v3.7h-3.7zM193.1 228.3h3.7v3.7h-3.7z"/>
<path d="M193.1 232h3.7v3.7h-3.7z"/>
</g>
<path d="M134.3 29.3l.8 .6-1.7 1.4z" fill="#231f20"/>
<path d="M45.1 31.8a6.2 6.2 0 0 1 4.4-1.8h77.8a6.3 6.3 0 0 1 6.2 6.2v96.3a6.3 6.3 0 0 1-6.2 6.3h-77.8a6.3 6.3 0 0 1-6.3-6.3v-96.3a6.2 6.2 0 0 1 1.9-4.4zM45.6 32.9a5.1 5.1 0 0 1 3.9-1.8h77.8a5.2 5.2 0 0 1 5.1 5.1v96.3a5.2 5.2 0 0 1-5.1 5.1h-77.8a5.2 5.2 0 0 1-5.1-5.1v-96.3a5.1 5.1 0 0 1 1.2-3.3zM43.9 31.4a7.4 7.4 0 0 1 5.6-2.5h77.8a7.4 7.4 0 0 1 7.3 7.3v96.3a7.4 7.4 0 0 1-7.3 7.4h-77.8a7.4 7.4 0 0 1-7.4-7.4v-96.3a7.3 7.3 0 0 1 1.8-4.8z" fill-rule="evenodd" fill="#164c2a"/>
<g fill="#fff">
<path d="M78.3 71.3h49.9v37.4h-49.9z" fill-rule="evenodd"/>
<path d="M63.8 58.2h29.8a11.2 11.2 0 0 1 11.4 11.2v41.2a11.2 11.2 0 0 1-11.4 11.2h-30.2v-3h30.2a8.2 8.2 0 0 0 8.4-8.2v-41.2a8.2 8.2 0 0 0-8.4-8.1h-29.8z" fill-rule="evenodd"/>
<path d="M61 45.1l3 4.7v83h-5.9v-83z" fill-rule="evenodd"/>
<path d="M48.4 84.4h24.8v11.8h-24.8z" fill-rule="evenodd"/>
</g>
<path d="M49.2 85.1h23.3v10.4h-23.3z" fill-rule="evenodd" fill="#164c2a"/>
<path d="M79 72.1h48.5v35.9h-48.5z" fill-rule="evenodd" fill="#9d4f1b"/>
<path d="M98.1 76.1l3.6-2.1a3.1 3.1 0 0 1 3.1 0l3 1.6a1.55 1.55 0 0 1 .9 2.1l-1.9 6a1.53 1.53 0 0 1-1.4 1h-4.3a1.52 1.52 0 0 1-1.4-1l-1.9-6a1.46 1.46 0 0 1 .3-1.6z" fill-rule="evenodd" fill="#fff"/>
<path d="M98.6 76.1l3.3-1.8a3.2 3.2 0 0 1 3.4 .4l1.8 .9a1.55 1.55 0 0 1 1.2 2l-1.9 5.9a1.17 1.17 0 0 1-1 .9h-4.3a1.19 1.19 0 0 1-1-.7l-1.7-5.6a1.46 1.46 0 0 1 .2-2z" fill-rule="evenodd" fill="#9d4f1b"/>
<g fill="#fff">
<path d="M100.3 76.8l-.3 .9-.5 .6h.7l.3 .2 .6 1.6v.7l.3 .2 .1-.1v-.8h.8l1 .5 .3 1.2a.45 .45 0 0 1-.5 .5l-.2 .2 .3 .1-.5 .4h.3l-.1 .2h.2l.7-.2 .1 .2 .3-.3 .4-1.7 .6-.9 .3 .1a.62 .62 0 0 0 .8-.2 .62 .62 0 0 0 0-.7l-.4-1.5-.9-1.1a2.17 2.17 0 0 0-2.4-.2 2.17 2.17 0 0 0-1.1 2.3l-.2-.4-.5-1.8-.2-.1zM103.8 80.4h.6l-.4 1.5z" fill-rule="evenodd"/>
<path d="M100.3 76.8l.3-.1 .2 .1 .5 1.8 .2 .4 .2-1.4 1-.9a2.65 2.65 0 0 1 3.6 2.6v.2a.66 .66 0 0 1-.2 .9 .66 .66 0 0 1-.8-.1l-.8 1.1-.3 1.5-.3 .3-.1-.2-.7 .2h-.2l.1-.2h-.3l.5-.4-.3-.1 .5-.3a.45 .45 0 0 0 .2-.7l-.3-.9-1-.5h-.8v.8l-.1 .1-.3-.2v-.7l-.6-1.6-.3-.2h-.7l.5-.6z" fill-rule="evenodd"/>
<path d="M103.8 80.4h.6l-.4 1.5z" fill-rule="evenodd"/>
</g>
<path d="M42.1 24.9h14.1" fill="none" stroke="#231f20" stroke-width=".21"/>
<g fill="#231f20">
<path d="M42.1 24.9l2.2-.5v1z"/>
<path d="M54 24.4l2.2 .5-2.2 .5z"/>
</g>
<path d="M42.1 23.8v2.3M39.4 135.5v3.8" fill="none" stroke="#231f20" stroke-width=".21"/>
<path d="M38.9 137.1h1l-.5 2.2z" fill="#231f20"/>
<path d="M38.4 139.9h1.9M38.4 139.3h1.9M39.4 139.9v3.7" fill="none" stroke="#231f20" stroke-width=".21"/>
<path d="M39.4 139.9l.5 2.1h-1z" fill="#231f20"/>
<path d="M34.3 132.8v7.1" fill="none" stroke="#231f20" stroke-width=".21"/>
<g fill="#231f20">
<path d="M33.8 137.7h1l-.5 2.2z"/>
<path d="M34.3 132.8l.5 2.2h-1z"/>
</g>
<path d="M39.4 25.1v3.8M56.2 23.8v2.3M33.4 139.9h1.9" fill="none" stroke="#231f20" stroke-width=".21"/>
<path d="M38.9 26.7h1l-.5 2.2z" fill="#231f20"/>
<path d="M38.4 31.1h1.9M38.4 28.9h1.9M39.4 31.1v3.7" fill="none" stroke="#231f20" stroke-width=".21"/>
<path d="M39.4 31.1l.5 2.1h-1z" fill="#231f20"/>
<path d="M33.4 132.8h1.9M34.3 121.7v11.1" fill="none" stroke="#231f20" stroke-width=".21"/>
<g fill="#231f20">
<path d="M33.8 130.7h1l-.5 2.1z"/>
<path d="M34.3 121.7l.5 2.2h-1z"/>
</g>
<path d="M33.4 96.2h1.9M33.4 95.5h1.9M34.3 87.3v5.9" fill="none" stroke="#231f20" stroke-width=".21"/>
<g fill="#231f20">
<path d="M33.8 91.1h1l-.5 2.1z"/>
<path d="M34.3 87.3l.5 2.2h-1z"/>
</g>
<path d="M22.6 28.9v111M33.4 85.1h1.9M33.4 84.4h1.9" fill="none" stroke="#231f20" stroke-width=".21"/>
<g fill="#231f20">
<path d="M22.1 137.7h1l-.5 2.2z"/>
<path d="M22.6 28.9l.5 2.1h-1z"/>
</g>
<path d="M21.7 28.9h1.8M34.3 61.2v23.2M33.4 93.2h1.9M34.3 93.2v2.3M21.7 139.9h1.8" fill="none" stroke="#231f20" stroke-width=".21"/>
<g fill="#231f20">
<path d="M33.8 82.2h1l-.5 2.2z"/>
<path d="M34.3 61.2l.5 2.2h-1z"/>
</g>
<path d="M34.3 35.9v5.9M33.4 41.8h1.9" fill="none" stroke="#231f20" stroke-width=".21"/>
<g fill="#231f20">
<path d="M33.8 39.6h1l-.5 2.2z"/>
<path d="M34.3 35.9l.5 2.2h-1z"/>
</g>
<path d="M33.4 35.9h1.9M33.4 28.9h1.9M138 132.1v7.8" fill="none" stroke="#231f20" stroke-width=".21"/>
<g fill="#231f20">
<path d="M137.5 137.7h1l-.5 2.2z"/>
<path d="M138 132.1l.5 2.2h-1z"/>
</g>
<path d="M137 132.1h1.9M137 139.9h1.9M138 126.9v5.2" fill="none" stroke="#231f20" stroke-width=".21"/>
<g fill="#231f20">
<path d="M137.5 129.9h1l-.5 2.2z"/>
<path d="M138 126.9l.5 2.2h-1z"/>
</g>
<path d="M138 108.8v18.1M137 126.9h1.9" fill="none" stroke="#231f20" stroke-width=".21"/>
<g fill="#231f20">
<path d="M137.5 124.7h1l-.5 2.2z"/>
<path d="M138 108.8l.5 2.1h-1z"/>
</g>
<path d="M137 108.8h1.9M137 106.6h1.9M138 100.6v7.4" fill="none" stroke="#231f20" stroke-width=".21"/>
<g fill="#231f20">
<path d="M137.5 104.4h1l-.5 2.2z"/>
<path d="M138 100.6l.5 2.2h-1z"/>
</g>
<path d="M42.1 19.5h92.5M137 73.6h1.9M137 71.4h1.9M138 72.2v1.4M137 98.1h1.9M138 93.6v7M137 100.6h1.9" fill="none" stroke="#231f20" stroke-width=".21"/>
<g fill="#231f20">
<path d="M42.1 19.5l2.2-.5v1z"/>
<path d="M132.5 19l2.1 .5-2.1 .5z"/>
</g>
<path d="M42.1 18.4v2.3M134.6 18.4v2.3M42.1 144.4h15.9" fill="none" stroke="#231f20" stroke-width=".21"/>
<g fill="#231f20">
<path d="M42.1 144.4l2.2-.5v1z"/>
<path d="M55.9 143.9l2.1 .5-2.1 .5z"/>
</g>
<path d="M34.3 28.9v7M137 72.2h1.9M33.4 87.3h1.9M34.3 85.1v2.2M137 108h1.9M42.1 143.3v2.3M58 143.3v2.3M64 143.3v2.3" fill="none" stroke="#231f20" stroke-width=".21"/>
<g fill="#231f20">
<path d="M33.8 33.7h1l-.5 2.2z"/>
<path d="M34.3 28.9l.5 2.1h-1z"/>
</g>
<path d="M33.4 45.1h1.9M34.3 41.8v3.3M138 73.6v11.1M137 93.6h1.9M137 91.4h1.9M137 87h1.9M138 87v6.6" fill="none" stroke="#231f20" stroke-width=".21"/>
<g fill="#231f20">
<path d="M137.5 82.6h1l-.5 2.1z"/>
<path d="M138 73.6l.5 2.2h-1z"/>
</g>
<path d="M137 35.9h1.9M138 35.9v5.9M137 41.8h1.9M137 84.7h1.9M138 84.7v2.3" fill="none" stroke="#231f20" stroke-width=".21"/>
<g fill="#231f20">
<path d="M137.5 39.6h1l-.5 2.2z"/>
<path d="M138 35.9l.5 2.2h-1z"/>
</g>
<path d="M138 41.8v29.6" fill="none" stroke="#231f20" stroke-width=".21"/>
<g fill="#231f20">
<path d="M137.5 69.2h1l-.5 2.2z"/>
<path d="M138 41.8l.5 2.2h-1z"/>
</g>
<path d="M42.1 149.7h6.3M66.9 143.3v2.3" fill="none" stroke="#231f20" stroke-width=".21"/>
<g fill="#231f20">
<path d="M42.1 149.7l2.2-.5v1z"/>
<path d="M46.3 149.2l2.1 .5-2.1 .5z"/>
</g>
<path d="M42.1 148.6v2.3M48.4 148.6v2.3M48.4 149.7h24.8" fill="none" stroke="#231f20" stroke-width=".21"/>
<g fill="#231f20">
<path d="M48.4 149.7l2.2-.5v1z"/>
<path d="M71.1 149.2l2.1 .5-2.1 .5z"/>
</g>
<path d="M73.2 148.6v2.3M128.3 149.7h6.3" fill="none" stroke="#231f20" stroke-width=".21"/>
<g fill="#231f20">
<path d="M128.3 149.7l2.2-.5v1z"/>
<path d="M132.5 149.2l2.1 .5-2.1 .5z"/>
</g>
<path d="M78.4 149.7h49.9M128.3 148.6v2.3M134.6 148.6v2.3" fill="none" stroke="#231f20" stroke-width=".21"/>
<g fill="#231f20">
<path d="M126.2 149.2l2.1 .5-2.1 .5z"/>
<path d="M78.4 149.7l2.2-.5v1z"/>
</g>
<path d="M58 144.4h6M78.4 148.6v2.3" fill="none" stroke="#231f20" stroke-width=".21"/>
<g fill="#231f20">
<path d="M58 144.4l2.2-.5v1z"/>
<path d="M61.8 143.9l2.2 .5-2.2 .5z"/>
</g>
<path d="M34.3 96.2v25.5M33.4 118.8h1.9M33.4 121.7h1.9M64 144.4h2.9" fill="none" stroke="#231f20" stroke-width=".21"/>
<g fill="#231f20">
<path d="M33.8 116.6h1l-.5 2.2z"/>
<path d="M34.3 96.2l.5 2.2h-1z"/>
</g>
<path d="M33.4 58.3h1.9M34.3 45.1v16.1M33.4 61.2h1.9" fill="none" stroke="#231f20" stroke-width=".21"/>
<g fill="#231f20">
<path d="M33.8 56.1h1l-.5 2.2z"/>
<path d="M34.3 45.1l.5 2.2h-1z"/>
</g>
<path d="M173 281l6 6" fill="none" stroke="#231f20" stroke-width=".21"/>
<path d="M12.7 9.2h190v278h-190z" fill="none" stroke="#231f20" stroke-width=".51"/>
<g font-size="17.6" fill="#ed1c24">
<text x="38.3" y="184.9" transform="rotate(-28 38.3 184.9)">SUPERSEDED BY</text>
<text x="60.9" y="195.3" transform="rotate(-28 60.9 195.3)">GE1-15-Q01_1</text>
<text x="98.3" y="197.8" transform="rotate(-28 98.3 197.8)">(04/22)</text>
</g>
<text font-size="8.1" fill="#fcd61b" x="55.9" y="41.8">A1 Cairns</text>
<text font-size="8.1" fill="#fff" x="51.4" y="93.2">14</text>
<text font-size="8" fill="#fff" x="93.1" y="106.5">37</text>
<text font-size="7.1" fill="#231f20" x="174.5" y="273">TC2029_1</text>
<text font-size="7" fill="#fff" x="66.5" y="132.2">800</text>
<g font-size="6.3" fill="#231f20">
<text x="106.2" y="250.7">TOURIST ROUTE DIRECTION</text>
<text x="115.4" y="257.8">SIGN - DIAGRAMMATIC</text>
</g>
<g font-size="6" fill="#fff">
<text x="81.7" y="91.3">MISSION BEACH</text>
<text x="83" y="98">TOURIST DRIVE</text>
</g>
<text font-size="5.6" fill="#fff" x="61.1" y="93.2">km</text>
<text font-size="5.4" fill="#fff" x="104.6" y="106.5">km</text>
<text font-size="4.5" fill="#fff" x="81.2" y="132.2">m</text>
<g font-size="4.2" fill="#231f20">
<text x="100.6" y="267.2">APPROVED AS OFFICIAL TRAFFIC SIGN</text>
<text x="174.7" y="285.6">A</text>
<text x="180.7" y="285.6">B</text>
</g>
<g font-size="3.9" fill="#231f20">
<text x="79.3" y="162.7">EXAMPLE</text>
<text x="19.7" y="211">Colour Legend</text>
<text x="26.6" y="217.6">Retroreflective white</text>
<text x="26.6" y="223.6">Retroreflective brown</text>
<text x="26.6" y="230.1">Retroreflective green</text>
<text x="26.6" y="236.8">Retroreflective yellow</text>
</g>
<g font-size="3.5" fill="#231f20">
<text x="21.6" y="267.9">Department of Transport and Main Roads</text>
<text x="17.7" y="271.8">Infrastructure Management &amp; Delivery Division</text>
<text x="16.7" y="280.6">Designed</text>
<text x="42.7" y="280.6">Checked</text>
<text x="69.7" y="280.6">Scale</text>
<text x="98.5" y="281.3">PRINCIPAL ENGINEER</text>
<text x="154.7" y="276.2">18/12/15</text>
<text x="157.4" y="281.2">Date</text>
<text x="178.4" y="278.9">Page 1 of 3</text>
<text x="17" y="284.8">RH 2/14</text>
<text x="42.7" y="284.8">DJ 2/14</text>
<text x="69.7" y="285.2">Not to Scale</text>
<text x="98.5" y="284.8">(Traffic Engineering)</text>
</g>
<g font-size="2.6" fill="#231f20">
<text x="85.5" y="19">2500</text>
<text x="47.1" y="24.1">380</text>
<text x="142.4" y="26.3">R200</text>
<text x="28.3" y="33.3">190</text>
<text x="24.4" y="39.8">160EM</text>
<text x="38" y="37.8">60</text>
<text x="139.1" y="38.4">160Mod/</text>
<text x="139.1" y="41.2">120LC</text>
<text x="29.8" y="44.4">90</text>
<text x="27.7" y="52.6">355</text>
<text x="139.1" y="57.5">800</text>
<text x="26.9" y="65.7">1060</text>
<text x="29.1" y="60.7">80</text>
<text x="139.1" y="73.8">40</text>
<text x="142.6" y="72.6">20</text>
<text x="139.1" y="80.1">300</text>
<text x="16.1" y="85.3">3000</text>
<text x="23.5" y="89.9">160DM/</text>
<text x="26.5" y="87.1">60</text>
<text x="29.8" y="85.6">20</text>
<text x="139.1" y="86.8">60</text>
<text x="26.4" y="92.6">90LC</text>
<text x="26.5" y="95.3">60</text>
<text x="139.1" y="93.4">60</text>
<text x="139.1" y="90.1">120DN</text>
<text x="29.8" y="97.1">20</text>
<text x="139.1" y="100.3">70</text>
<text x="139.1" y="96.8">120DN</text>
<text x="139.1" y="103.1">160DM/</text>
<text x="139.1" y="105.9">90LC</text>
<text x="27.7" y="108.4">610</text>
<text x="139.1" y="108.3">40</text>
<text x="142.6" y="109.8">20</text>
<text x="139.1" y="118.8">490</text>
<text x="29.1" y="121.2">80</text>
<text x="27.7" y="128.2">300</text>
<text x="139.1" y="129">140DM/</text>
<text x="139.1" y="131.8">90LC</text>
<text x="28.3" y="137.3">190</text>
<text x="38" y="134.9">30</text>
<text x="139.1" y="136.9">210</text>
<text x="48" y="143.6">430</text>
<text x="58.9" y="143.6">160</text>
<text x="64.1" y="143.6">80</text>
<text x="43.2" y="148.9">170</text>
<text x="58.7" y="148.9">670</text>
<text x="100.5" y="148.9">1350</text>
<text x="129.4" y="148.9">170</text>
</g>
</svg>
